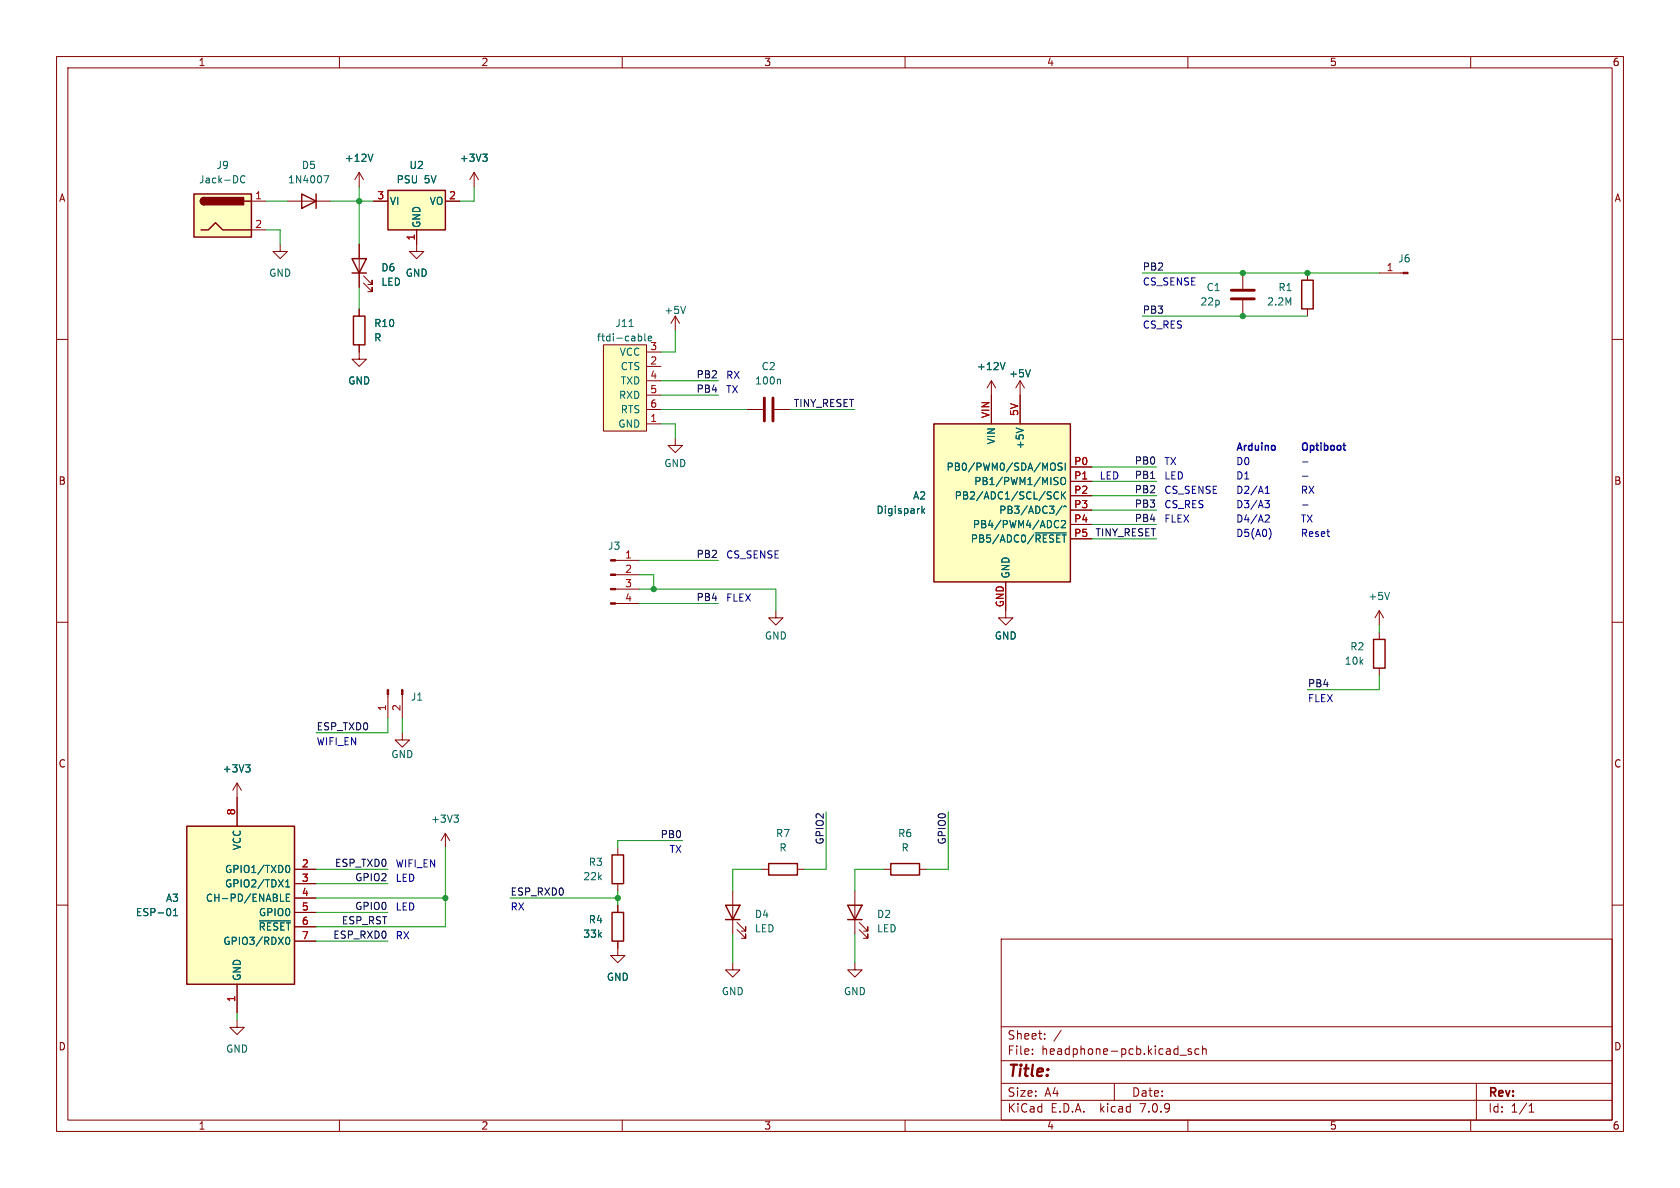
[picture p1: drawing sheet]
<svg xmlns="http://www.w3.org/2000/svg" width="297mm" height="210mm" viewBox="0 0 297 210" stroke-linecap="round" stroke-linejoin="round" font-family="sans-serif">
<g fill="none" stroke="#840000" stroke-width=".18">
<path d="M10 10h277v190h-277zM12 12h273v186h-273zM60 10v2M110 10v2M160 10v2M210 10v2M260 10v2M44.4 35.6h2.6M50.8 35.6h7.6M63.5 30.5v2.5M63.5 30.5l-.8 1.3M63.5 30.5l.8 1.3"/>
<path d="M66 35.6h2.6M78.7 35.6h2.6M83.8 30.5l-.7 1.3M83.8 30.5v2.5M83.8 30.5l.8 1.3M10 60h2M44.4 40.6h2.6M49.5 43.2v1.3h1.3l-1.3 1.2-1.2-1.2h1.2M63.5 43.2v7.6M63.5 54.6v1.3M64.3 50l1.5 1.6v-.8v.8h-.8M64.3 48.8l1.5 1.5v-.8v.8h-.8"/>
<path d="M73.7 40.6v3.9h1.2l-1.2 1.2-1.3-1.2h1.3M119.4 55.9l-.8 1.3M119.4 55.9v2.5M119.4 55.9l.7 1.3M219.7 48.3v2.8M219.7 53.1v2.8M231.1 48.3v1.2M231.1 54.6v1.3M243.8 48.3h4.3M285 60h2M63.5 61v2.5h1.3l-1.3 1.3-1.3-1.3h1.3M106.7 61h7.6v15.2h-7.6z"/>
<path d="M114.3 72.4h2.5M114.3 74.9h2.5M114.3 64.8h2.5M114.3 62.2h2.5M114.3 67.3h2.5M114.3 69.9h2.5M119.4 77.5v1.2h1.2l-1.2 1.3-1.3-1.3h1.3M132.1 72.4h2.8M136.9 72.4h2.8M175.3 67.3l-.8 1.3M175.3 67.3v7.6M175.3 67.3l.7 1.3"/>
<path d="M180.3 67.3l-.7 1.3M180.3 67.3v7.6M180.3 67.3l.8 1.3M108.8 99.1h4.2M189.2 82.6h3.8M189.2 85.1h3.8M189.2 87.6h3.8M189.2 90.2h3.8M189.2 92.7h3.8M189.2 95.3h3.8M10 110h2M108.8 106.7h4.2"/>
<path d="M108.8 104.1h4.2M108.8 101.6h4.2M137.2 108v1.2h1.2l-1.2 1.3-1.3-1.3h1.3M177.8 102.9v6.3h1.3l-1.3 1.3-1.3-1.3h1.3M243.8 108l.8 1.2M243.8 108v2.5M243.8 111.8v1.2M243.8 118.1v1.3M243.8 108l-.7 1.2M285 110h2M41.9 138.4l-.8 1.3M41.9 138.4v7.7"/>
<path d="M41.9 138.4l.8 1.3M68.6 122.8v4.2M71.1 129.5v1.3h-1.3l1.3 1.3 1.3-1.3h-1.3M71.1 122.8v4.2M10 160h2M52.1 153.7h3.8M52.1 156.2h3.8M52.1 158.8h3.8M78.7 147.3l-.7 1.3M78.7 147.3v2.6M78.7 147.3l.8 1.3M109.2 149.9v1.2"/>
<path d="M109.2 156.2v1.3M129.5 157.5v7.6M134.6 153.7h1.3M141 153.7h1.2M151.1 157.5v7.6M156.2 153.7h1.3M162.6 153.7h1.2M285 160h2M41.9 174v5.1M52.1 161.3h3.8M52.1 163.8h3.8M52.1 166.4h3.8"/>
<path d="M109.2 166.4v2.5h-1.3l1.3 1.3 1.3-1.3h-1.3M109.2 160v1.3M129.5 170.2v1.3h-1.2l1.2 1.2 1.3-1.2h-1.3M130.3 164.3l1.5 1.6v-.8v.8h-.7M130.3 163.1l1.5 1.5v-.8v.8h-.7M151.1 170.2v1.3h-1.2l1.2 1.2 1.3-1.2h-1.3M151.9 164.3l1.5 1.6v-.8v.8h-.7M151.9 163.1l1.5 1.5v-.8v.8h-.7M177 166h108v32h-108zM41.9 180.3v1.3h1.3l-1.3 1.3-1.3-1.3h1.3M60 198v2M110 198v2"/>
<path d="M160 198v2M177 194.5h108M177 191.5h108M177 187.5h108M177 181.5h108M182.5 186.3v.1M182.5 185.5v.1M184.7 183.6v.1M184.7 182.8v.1M187.6 182.1l-1.3 2M197 191.5v3M208.6 186.5h1.1"/>
<path d="M210 198v2M210.6 185.5l-.4-.1-.2 .2 .1 .2 .5 .2v.3h-.6M212 185.5l-.5-.1-.3 .3v.4l.2 .2h.6M212.6 185.5l.2-.1 .4 .1v.9M212.6 184.9v1.5M260 198v2M261 191.5v6.5M270.3 196.6h.9M270.3 195.5l.4-.4v1.5"/>
</g>
<g fill="none" stroke="#006464" stroke-width=".18">
<path d="M43.3 31.2a.6 .6 0 0 0-.8 .4 .6 .6 0 0 0 .6 .7l.2-.1M57.3 31.1h.8l-.5 1.2M65.9 27.2l-.4 1.3M85.3 27.2h.8l-.4 .5M85.9 27.7l.2 .3v.3l-.2 .2M111.2 57.7h.7M113 59.4l.3 .1 .2 .2-.1 .4-.4 .2M114 59v1.1l.2 .2M114.6 59.8l.6-.1-.1-.2h-.4v.7M121.2 54.2l-.4 1.2M137.8 67l.2 .2v.7M177.7 64.1l-.4 1.2"/>
<path d="M179.6 75.7l1.3 .4M182.2 65.3l-.5 1.3M163 89.5v1.2M163.1 90.3l.4 .4M163.5 89.9l-.5 .5M183 94.2h5.5M185.9 81.9h.1a.43 .43 0 0 1 .6 .4v.4a.42 .42 0 0 1-.3 .4 .42 .42 0 0 1-.4 0M186.6 84.4l.4 .1M186.6 92.1l.3-.1 .3 .1M186.8 85.1l.2 .2-.2 .4M187.1 87.1a.6 .6 0 0 0-.8 .4 .6 .6 0 0 0 .6 .7l.2-.1M187.2 93.2l-.3 .1-.3-.1"/>
<path d="M187.6 84.6l.2-.2a.43 .43 0 0 1 .6 .4v.4a.42 .42 0 0 1-.4 .5 .42 .42 0 0 1-.5-.5zM187.7 92.1l.4-.1 .3 .4-.8 .9h.8M187.7 86.9v1.3M187.8 81.9h-.5l-.2 .1v.3l.6 .3 .1 .3-.3 .2h-.5M187.8 89.4l-1.1 1.7M187.8 87.5l.6 .7M188 89.6l.3-.2 .2 .2M188.3 81.9v1.2M188.4 86.9l-.7 .8M245.7 104.7l-.5 1.3M43.4 135.2h.8l-.4 .5M44 135.7l.2 .2v.3l-.2 .3"/>
<path d="M49.6 159.3h.6M50.5 156.8h.7M50.5 155.9l.4-.4v1.3M50.6 153.1l.2-.1a.68 .68 0 0 1 .4 .6 .68 .68 0 0 1-.4 .6l-.2-.1M50.6 158.7h.4M51.2 158.1h-.6v1.2h.6M80.3 144.1h.7l-.4 .5M80.8 144.6l.2 .2v.3l-.2 .3M30.7 161.9h.7M30.7 161l.3-.4v1.3M45.8 162.8h5.5M50.5 166.2l.1-.4 .2-.1a.68 .68 0 0 1 .4 .6 .68 .68 0 0 1-.4 .6l-.2-.1-.1-.3"/>
</g>
<g fill="none" stroke="#840000" stroke-width=".25">
<path d="M34.3 34.3h10.1v7.6h-10.1zM36.1 34.9a.64 .64 0 0 0-.7 .7 .64 .64 0 0 0 .7 .6M43.2 35.6h1.2M53.3 34.3l2.6 1.3-2.6 1.2zM55.9 34.3v2.5M68.6 33.7h10.1v6.9h-10.1zM35.6 40.6h1.2l1.3-1.2 1.3 1.2h5M62.2 45.7h2.6l-1.3 2.6zM62.2 48.3h2.6M62.5 55.9h2v5.1h-2zM230.1 49.5h2.1v5.1h-2.1zM165.1 74.9h24.1v28h-24.1z"/>
<path d="M242.8 113h2.1v5.1h-2.1zM33 146.1h19.1v27.9h-19.1zM108.2 151.1h2v5.1h-2zM135.9 152.7h5.1v2h-5.1zM157.5 152.7h5.1v2h-5.1zM108.2 161.3h2v5.1h-2zM128.3 160h2.5l-1.3 2.6zM128.3 162.6h2.5M149.9 160h2.5l-1.3 2.6zM149.9 162.6h2.5"/>
</g>
<path d="M217.7 52.8h4M217.7 51.3h4M135.1 70.4v4M136.7 70.4v4" fill="none" stroke="#840000" stroke-width=".51"/>
<g fill="#ffffc2" stroke="#ffffc2" stroke-width=".18">
<path d="M33 146.1h19.1v27.9h-19.1z"/>
<path d="M34.3 34.3h10.1v7.6h-10.1z"/>
<path d="M106.7 61h7.6v15.2h-7.6z"/>
<path d="M165.1 74.9h24.1v28h-24.1z"/>
<path d="M68.6 33.7h10.1v6.9h-10.1z"/>
</g>
<g fill="#840000" stroke="#840000" stroke-width=".25">
<path d="M35.6 35.1l.5-.2v1.3a.64 .64 0 0 1-.6-.4 .64 .64 0 0 1 .1-.7z"/>
<path d="M36.1 34.9h7v1.3h-7z"/>
</g>
<g fill="#840000" stroke="#840000" stroke-width=".18">
<path d="M107.9 106.6h.9v.2h-.9z"/>
<path d="M107.9 104h.9v.3h-.9z"/>
<path d="M107.9 101.5h.9v.2h-.9z"/>
<path d="M107.9 98.9h.9v.3h-.9z"/>
<path d="M248.1 48.1h.8v.3h-.8z"/>
<path d="M71 121.9h.2v.9h-.2z"/>
<path d="M68.5 121.9h.2v.9h-.2z"/>
</g>
<path d="M223.6 88.5h.8l-.4 .5 .3 .1 .1 .4-.2 .3h-.4M223.7 87.2h.7M223.7 86.3l.3-.4v1.3M223.9 91l.4 .1 .1 .3-.8 .9h.8M224.5 93.6l.2 .6-.2 .9M230.3 89.3h.9M230.3 84.2h.9M230.3 81.7h.9" fill="none" stroke="#0000c2" stroke-width=".18"/>
<path d="M237.4 78.7h.5M237.8 79.6h.1" fill="none" stroke="#0000c2" stroke-width=".25"/>
<g fill="none" stroke="#009600" stroke-width=".18">
<path d="M47 35.6h3.8M58.4 35.6h7.6M63.5 33v10.2M83.8 33v2.6h-2.5M47 40.6h2.5v2.6M63.5 50.8v3.8M119.4 58.4v3.8h-2.6M201.9 48.3h41.9M201.9 55.9h29.2M116.8 74.9h2.6v2.6M116.8 67.3h10.2M116.8 72.4h15.3"/>
<path d="M116.8 69.9h10.2M139.7 72.4h11.4M113 99.1h14M193 85.1h11.5M193 87.6h11.5M193 92.7h11.5M193 95.3h11.5M193 82.6h11.5M193 90.2h11.5M113 104.1h24.2v3.9M113 101.6h2.6v2.5M113 106.7h14"/>
<path d="M243.8 110.5v1.3M243.8 119.4v2.5h-12.7M68.6 127v2.5h-12.7M71.1 127v2.5M55.9 153.7h12.7M55.9 158.8h22.8M55.9 156.2h12.7M78.7 149.9v13.9h-22.8M90.2 158.8h19M109.2 157.5v2.5M120.6 148.6h-11.4v1.3M134.6 153.7h-5.1v3.8"/>
<path d="M146 143.5v10.2h-3.8M156.2 153.7h-5.1v3.8M167.6 143.5v10.2h-3.8M41.9 179.1v1.2M55.9 161.3h12.7M55.9 166.4h12.7M129.5 165.1v5.1M151.1 165.1v5.1"/>
</g>
<g fill="#009600" stroke="#009600" stroke-width=".18">
<circle cx="78.7" cy="158.8" r=".46"/>
<circle cx="219.7" cy="55.9" r=".46"/>
<circle cx="219.7" cy="48.3" r=".46"/>
<circle cx="231.1" cy="48.3" r=".46"/>
<circle cx="115.6" cy="104.1" r=".46"/>
<circle cx="109.2" cy="158.8" r=".46"/>
<circle cx="63.5" cy="35.6" r=".46"/>
</g>
<text font-size="2.8" fill="#840000" x="178" y="190.9">Title:</text>
<g font-size="2.1" fill="#840000">
<text x="178" y="184">Sheet:</text>
<text x="178" y="186.7">File:</text>
<text x="184.1" y="186.7">headphone-pcb.kicad_sch</text>
<text x="178" y="196.9">KiCad</text>
<text x="178" y="194.1">Size:</text>
<text x="184.7" y="194.1">A4</text>
<text x="185.7" y="196.9">E.D.A.</text>
<text x="194.6" y="196.9">kicad</text>
<text x="200" y="194.1">Date:</text>
<text x="201.8" y="196.9">7.0.9</text>
<text x="263" y="194.3">Rev:</text>
<text x="263" y="196.9">Id:</text>
<text x="267.1" y="196.9">1/1</text>
</g>
<g font-size="1.8" fill="#840000">
<text x="35" y="11.9">1</text>
<text x="85" y="11.9">2</text>
<text x="135" y="11.9">3</text>
<text x="185" y="11.9">4</text>
<text x="235" y="11.9">5</text>
<text x="285" y="11.9">6</text>
<text x="10.3" y="35.9">A</text>
<text x="285.3" y="35.9">A</text>
<text x="10.3" y="85.9">B</text>
<text x="285.3" y="85.9">B</text>
<text x="10.3" y="135.9">C</text>
<text x="285.3" y="135.9">C</text>
<text x="10.3" y="185.9">D</text>
<text x="285.3" y="185.9">D</text>
<text x="35" y="199.9">1</text>
<text x="85" y="199.9">2</text>
<text x="135" y="199.9">3</text>
<text x="185" y="199.9">4</text>
<text x="235" y="199.9">5</text>
<text x="285" y="199.9">6</text>
</g>
<g font-size="1.8" fill="#006464">
<text x="60.9" y="28.8">+12V</text>
<text x="81.2" y="28.8">+3V3</text>
<text x="35.1" y="32.6">Jack-DC</text>
<text x="38.2" y="30.1">J9</text>
<text x="50.8" y="32.6">1N4007</text>
<text x="53.3" y="30.1">D5</text>
<text x="70" y="32.6">PSU</text>
<text x="72.3" y="30.1">U2</text>
<text x="75" y="32.6">5V</text>
<text x="68.8" y="36.4">VI</text>
<text x="74.5" y="40.4" transform="rotate(-90 74.5 40.4)">GND</text>
<text x="75.9" y="36.4">VO</text>
<text x="247.1" y="46.6">J6</text>
<text x="47.5" y="49.1">GND</text>
<text x="67.3" y="48.2">D6</text>
<text x="67.3" y="50.7">LED</text>
<text x="71.6" y="49.1">GND</text>
<text x="213.2" y="51.7">C1</text>
<text x="225.9" y="51.7">R1</text>
<text x="66" y="58">R10</text>
<text x="108.7" y="58">J11</text>
<text x="117.3" y="55.7">+5V</text>
<text x="212.1" y="54.2">22p</text>
<text x="223.9" y="54.2">2.2M</text>
<text x="66" y="60.6">R</text>
<text x="105.4" y="60.6">ftdi-cable</text>
<text x="109.5" y="63.1">VCC</text>
<text x="109.6" y="65.6">CTS</text>
<text x="114.9" y="62">3</text>
<text x="134.5" y="65.6">C2</text>
<text x="172.6" y="65.6">+12V</text>
<text x="61.5" y="68.2">GND</text>
<text x="109.3" y="70.7">RXD</text>
<text x="109.6" y="68.2">TXD</text>
<text x="133.4" y="68.2">100n</text>
<text x="178.3" y="66.9">+5V</text>
<text x="109.2" y="75.8">GND</text>
<text x="109.6" y="73.3">RTS</text>
<text x="117.3" y="82.8">GND</text>
<text x="167.2" y="83.4">PB0/PWM0/SDA/MOSI</text>
<text x="176.1" y="78.7" transform="rotate(-90 176.1 78.7)">VIN</text>
<text x="181.2" y="79.5" transform="rotate(-90 181.2 79.5)">+5V</text>
<text x="161.3" y="88.5">A2</text>
<text x="168.7" y="88.5">PB2/ADC1/SCL/SCK</text>
<text x="172.1" y="86">PB1/PWM1/MISO</text>
<text x="154.8" y="91">Digispark</text>
<text x="171.9" y="93.6">PB4/PWM4/ADC2</text>
<text x="176.5" y="91">PB3/ADC3/^</text>
<text x="107.4" y="97.4">J3</text>
<text x="171.5" y="96.1">PB5/ADC0/~{RESET}</text>
<text x="178.7" y="102.4" transform="rotate(-90 178.7 102.4)">GND</text>
<text x="241.8" y="106.3">+5V</text>
<text x="135.1" y="113.3">GND</text>
<text x="175.8" y="113.3">GND</text>
<text x="237.6" y="117.7">10k</text>
<text x="238.6" y="115.2">R2</text>
<text x="72.5" y="124.1">J1</text>
<text x="39.3" y="136.8">+3V3</text>
<text x="69.1" y="134.2">GND</text>
<text x="76.1" y="145.6">+3V3</text>
<text x="137.1" y="148.2">R7</text>
<text x="158.7" y="148.2">R6</text>
<text x="39.7" y="154.5">GPIO1/TXD0</text>
<text x="42.8" y="150.4" transform="rotate(-90 42.8 150.4)">VCC</text>
<text x="103" y="155.8">22k</text>
<text x="104" y="153.3">R3</text>
<text x="137.7" y="150.7">R</text>
<text x="159.3" y="150.7">R</text>
<text x="29.2" y="159.6">A3</text>
<text x="36.3" y="159.6">CH-PD/ENABLE</text>
<text x="39.7" y="157.1">GPIO2/TDX1</text>
<text x="23.9" y="162.2">ESP-01</text>
<text x="39.4" y="167.2">GPIO3/RDX0</text>
<text x="45.6" y="164.7">~{RESET}</text>
<text x="45.7" y="162.2">GPIO0</text>
<text x="103" y="166">33k</text>
<text x="104" y="163.4">R4</text>
<text x="133.4" y="162.5">D4</text>
<text x="133.4" y="165">LED</text>
<text x="154.9" y="162.5">D2</text>
<text x="154.9" y="165">LED</text>
<text x="42.8" y="173.5" transform="rotate(-90 42.8 173.5)">GND</text>
<text x="107.2" y="173.6">GND</text>
<text x="127.5" y="176.1">GND</text>
<text x="149.1" y="176.1">GND</text>
<text x="39.9" y="186.3">GND</text>
</g>
<g font-size="1.8" fill="#a90000">
<text x="45" y="35.3">1</text>
<text x="66.6" y="35.3">3</text>
<text x="79.3" y="35.3">2</text>
<text x="45" y="40.4">2</text>
<text x="73.4" y="42.6" transform="rotate(-90 73.4 42.6)">1</text>
<text x="245" y="48">1</text>
<text x="114.9" y="64.5">2</text>
<text x="114.9" y="67.1">4</text>
<text x="114.9" y="69.6">5</text>
<text x="114.9" y="74.7">1</text>
<text x="114.9" y="72.1">6</text>
<text x="175" y="74" transform="rotate(-90 175 74)">VIN</text>
<text x="180.1" y="73.6" transform="rotate(-90 180.1 73.6)">5V</text>
<text x="189.8" y="82.3">P0</text>
<text x="189.8" y="84.8">P1</text>
<text x="189.8" y="87.4">P2</text>
<text x="189.8" y="89.9">P3</text>
<text x="189.8" y="92.5">P4</text>
<text x="189.8" y="95">P5</text>
<text x="110.4" y="98.8">1</text>
<text x="110.4" y="101.3">2</text>
<text x="110.4" y="103.9">3</text>
<text x="110.4" y="106.4">4</text>
<text x="177.5" y="107.4" transform="rotate(-90 177.5 107.4)">GND</text>
<text x="68.3" y="125.8" transform="rotate(-90 68.3 125.8)">1</text>
<text x="70.9" y="125.8" transform="rotate(-90 70.9 125.8)">2</text>
<text x="41.7" y="144.2" transform="rotate(-90 41.7 144.2)">8</text>
<text x="53.3" y="153.4">2</text>
<text x="53.3" y="156">3</text>
<text x="53.3" y="158.5">4</text>
<text x="53.3" y="161">5</text>
<text x="53.3" y="163.6">6</text>
<text x="53.3" y="166.1">7</text>
<text x="41.7" y="177.2" transform="rotate(-90 41.7 177.2)">1</text>
</g>
<g font-size="1.8" fill="#0f0f0f">
<text x="201.9" y="47.9">PB2</text>
<text x="201.9" y="55.5">PB3</text>
<text x="123" y="69.5">PB4</text>
<text x="123" y="67">PB2</text>
<text x="140.2" y="72">TINY_RESET</text>
<text x="200.5" y="82.2">PB0</text>
<text x="200.5" y="84.7">PB1</text>
<text x="200.5" y="89.8">PB3</text>
<text x="200.5" y="87.3">PB2</text>
<text x="193.6" y="94.9">TINY_RESET</text>
<text x="200.5" y="92.4">PB4</text>
<text x="123" y="98.7">PB2</text>
<text x="123" y="106.3">PB4</text>
<text x="231.1" y="121.6">PB4</text>
<text x="55.9" y="129.2">ESP_TXD0</text>
<text x="116.7" y="148.2">PB0</text>
<text x="145.7" y="149.4" transform="rotate(-90 145.7 149.4)">GPIO2</text>
<text x="167.3" y="149.4" transform="rotate(-90 167.3 149.4)">GPIO0</text>
<text x="59.1" y="153.3">ESP_TXD0</text>
<text x="62.7" y="155.9">GPIO2</text>
<text x="62.7" y="160.9">GPIO0</text>
<text x="90.2" y="158.4">ESP_RXD0</text>
<text x="58.8" y="166">ESP_RXD0</text>
<text x="60.3" y="163.5">ESP_RST</text>
</g>
<g font-size="1.8" fill="#0000c2">
<text x="201.9" y="50.6">CS_SENSE</text>
<text x="201.9" y="58.2">CS_RES</text>
<text x="128.3" y="67.1">RX</text>
<text x="128.3" y="69.6">TX</text>
<text x="205.7" y="82.3">TX</text>
<text x="218.4" y="82.3">D0</text>
<text x="218.4" y="79.8">Arduino</text>
<text x="229.9" y="79.8">Optiboot</text>
<text x="194.3" y="84.8">LED</text>
<text x="205.7" y="89.9">CS_RES</text>
<text x="205.7" y="84.8">LED</text>
<text x="205.7" y="87.4">CS_SENSE</text>
<text x="218.4" y="89.9">D3/A3</text>
<text x="218.4" y="84.8">D1</text>
<text x="218.4" y="87.4">D2/A1</text>
<text x="229.9" y="87.4">RX</text>
<text x="205.7" y="92.5">FLEX</text>
<text x="218.4" y="92.5">D4/A2</text>
<text x="218.4" y="95">D5(A0)</text>
<text x="229.9" y="95">Reset</text>
<text x="229.9" y="92.5">TX</text>
<text x="128.3" y="98.8">CS_SENSE</text>
<text x="128.3" y="106.4">FLEX</text>
<text x="231.1" y="124.2">FLEX</text>
<text x="55.9" y="131.8">WIFI_EN</text>
<text x="69.8" y="153.4">WIFI_EN</text>
<text x="69.8" y="156">LED</text>
<text x="118.3" y="150.9">TX</text>
<text x="69.8" y="161">LED</text>
<text x="90.2" y="161">RX</text>
<text x="69.8" y="166.1">RX</text>
</g>
</svg>
